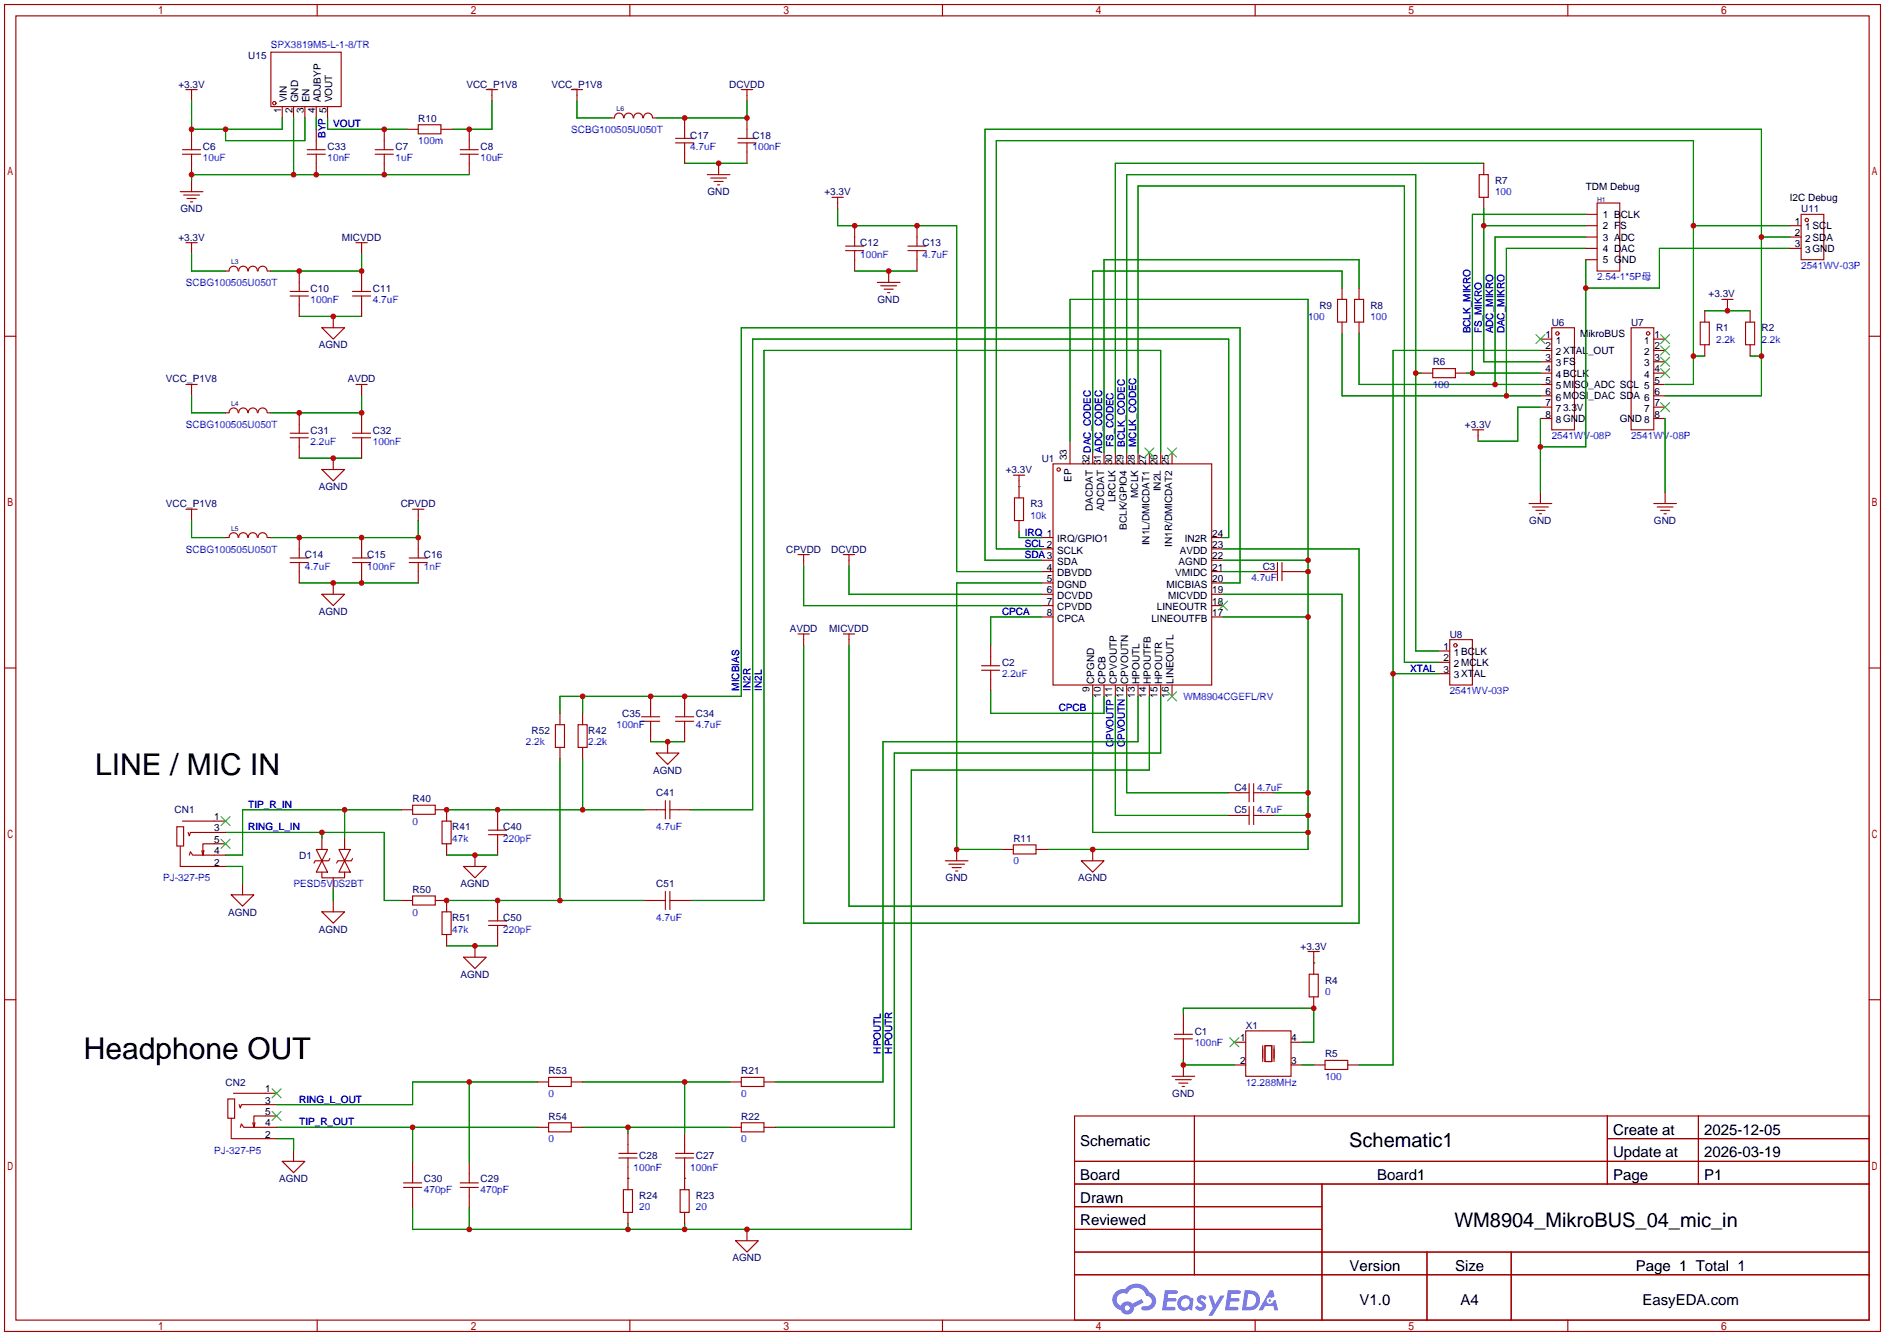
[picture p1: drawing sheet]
<svg xmlns="http://www.w3.org/2000/svg" width="422mm" height="299mm" viewBox="0 0 422 299" stroke-linecap="round" stroke-linejoin="round" font-family="sans-serif">
<g fill="none" stroke="#a10000" stroke-width=".25">
<path d="M1 1h420.4v297.2h-420.4zM3.6 3.6h415.2v292.1h-415.2zM71.1 1v2.6M141.1 1v2.6M211.2 1v2.6M281.3 1v2.6M351.3 1v2.6M1 75.3h2.6M418.8 75.3h2.6M1 149.6h2.6M418.8 149.6h2.6M1 223.9h2.6"/>
<path d="M418.8 223.9h2.6M240.8 249.9h178v45.8h-178zM267.7 249.9v35.6M360.2 249.9v15.3M360.2 255h58.6M380.6 249.9v15.3M240.8 260.1h178M240.8 265.2h178M240.8 270.3h55.4M240.8 275.3h55.4M296.2 265.2v30.5M71.1 295.7v2.5"/>
<path d="M141.1 295.7v2.5M211.2 295.7v2.5M240.8 280.4h178M240.8 285.5h178M281.3 295.7v2.5M319.8 280.4v15.3M338.6 280.4v15.3M351.3 295.7v2.5"/>
</g>
<g fill="#5487ff">
<path d="M268.5 290.3a1.3 1.3 0 0 1 1.9 .3l-.4 .6a.54 .54 0 0 0-1-.2l.2 .2a1.28 1.28 0 0 1 .8 2 1.53 1.53 0 0 1-2.2-.3l.5-.6 .8 .5a.31 .31 0 0 0 .3-.3 .31 .31 0 0 0-.2-.3 1.12 1.12 0 0 1-.7-1.9z"/>
<path d="M270.8 290.2h.8l.7 1.9 1.2-1.9h.9l-2.7 4.5h-.9l1-1.7z"/>
<path d="M261 289h2.3a.46 .46 0 0 1 .5 .1 .46 .46 0 0 1 .1 .5l-.3 .2h-1.8l-.1 .9h1.6a.4 .4 0 0 1 .3 .4 .4 .4 0 0 1-.4 .4h-1.6l-.2 1.2h1.4a.46 .46 0 0 1 .5 .1 .46 .46 0 0 1 .1 .5l-.4 .2h-2.6z"/>
<path d="M275.1 289h2.3a.47 .47 0 0 1 .5 .1 .47 .47 0 0 1 .1 .5l-.3 .2h-1.8l-.1 .9h1.6a.4 .4 0 0 1 .4 .4 .4 .4 0 0 1-.5 .4h-1.6l-.2 1.2h1.4a.46 .46 0 0 1 .5 .1 .46 .46 0 0 1 .1 .5l-.4 .2h-2.6z"/>
<path d="M284.5 289h.8l.3 1.3-.6 .4a.75 .75 0 0 0-1.1 .3 .75 .75 0 0 0 .5 1 .75 .75 0 0 0 .9-.6l.5-.3 .6 2.4h-.8l-.3-1h-1.8l-.5 1h-1z"/>
<path d="M278.9 289l-.6 4.5h1.4a2.27 2.27 0 0 0 2.7-2.3 2.27 2.27 0 0 0-2.7-2.2zM279.7 289.8a1.5 1.5 0 0 1 1.8 1.5 1.5 1.5 0 0 1-1.9 1.4h-.3z"/>
<path d="M264.4 290.6a1.6 1.6 0 0 0-.4 2.3 1.6 1.6 0 0 0 2.3 .2l.8 .4 .3-2.5-.1-.3h-.5a1.58 1.58 0 0 0-2.4-.1zM265 291.1a.98 .98 0 0 1 1.6 .5 .98 .98 0 0 1-1.1 1.2 .94 .94 0 0 1-.9-.6 .94 .94 0 0 1 .4-1.1z"/>
<path d="M250 289.4a2.37 2.37 0 0 0 1.1 4 1.54 1.54 0 0 0 1.8 1 1.54 1.54 0 0 0 1.2-1.6l2.2-1.1-.5-.8-2.1 1.1a1.57 1.57 0 0 0-2.6 .4 1.5 1.5 0 0 1-.7-2.1 1.5 1.5 0 0 1 2.2-.5 2.23 2.23 0 0 1 2.3-1.4 2.23 2.23 0 0 1 1.9 1.8 1.16 1.16 0 0 1 1.3 1.1 1.16 1.16 0 0 1-1.1 1.3h-.7a.47 .47 0 0 0-.5 .3 .47 .47 0 0 0 .4 .6 2.14 2.14 0 0 0 2.7-1.4 2.14 2.14 0 0 0-1.3-2.7 3.2 3.2 0 0 0-5.5-.7l-1.1 .1zM252 292.9a.6 .6 0 0 1 1.2 0 .6 .6 0 0 1-1.2 0z"/>
<circle cx="284.6" cy="291.3" r=".28"/>
</g>
<g fill="none" stroke="#a10000" stroke-width=".25">
<path d="M60.7 11.7h15.8v12.2h-15.8zM40.9 34.5h4.1M40.9 33.5h4.1M41.7 20.1h2.5M42.9 20.1v2.5M42.9 29v4.5M42.9 34.5v4.6M63.2 23.9v2.5M65.8 23.9v2.5M68.3 23.9v2.5M68.8 34.5h4.1M68.8 33.5h4.1"/>
<path d="M70.9 23.9v2.5M70.9 29v4.5M70.9 34.5v4.6M73.4 23.9v2.5M84.1 34.5h4M84.1 33.5h4M86.1 29v4.5M86.1 34.5v4.6M91.2 29h2.5M93.7 27.9h5.1v2.1h-5.1zM98.8 29h2.5M103.1 34.5h4.1"/>
<path d="M103.1 33.5h4.1M105.2 29v4.5M105.2 34.5v4.6M109 20.1h2.5M110.2 20.1v2.5M128 20.1h2.6M129.3 20.1v2.5M136.9 26.4h.8M137.7 26.4a1.01 1.01 0 0 1 1-1.1 1.01 1.01 0 0 1 1 1.1M139.9 26.4a1.01 1.01 0 0 1 1-1.1 1.01 1.01 0 0 1 1 1.1M142 26.4a1.01 1.01 0 0 1 1-1.1 1.01 1.01 0 0 1 1 1.1M144.2 26.4a1.01 1.01 0 0 1 1-1.1 1.01 1.01 0 0 1 1 1.1"/>
<path d="M146.3 26.4h.8M151.4 32h4M151.4 31h4M153.4 26.4v4.6M153.4 32v4.6M158.5 39.1h5.1M159.3 39.9h3.5M161 36.6v2.5M165.4 32h4M165.4 31h4M166.1 20.1h2.6M167.4 20.1v2.5"/>
<path d="M167.4 26.4v4.6M167.4 32v4.6M331.5 39.1h2v5.1h-2zM332.5 36.6v2.5M40.4 42.9h5.1M41.1 43.7h3.6M41.7 54.4h2.5M41.9 44.5h2M42.7 45.2h.5M42.9 40.4v2.5M42.9 54.4v2.5M79.8 54.4h2.5"/>
<path d="M81 54.4v2.5M160 40.6h2.1M160.8 41.4h.5M186.4 44.2h2.6M187.7 44.2v2.5M189.5 56.1h4M189.5 55.1h4M191.5 50.5v4.6M191.5 56.1v4.6M203.5 56.1h4M203.5 55.1h4M205.5 50.5v4.6"/>
<path d="M205.5 56.1v4.6M332.5 44.2v2.5M355.3 48h2.6M355.3 50.5h2.6M355.3 53.1h2.6M355.3 55.6h2.6M355.3 58.2h2.6M357.9 45.5h5.1v15.2h-5.1zM401.1 50.5h2.5M401.1 53.1h2.5M401.1 55.6h2.5M403.6 48h5.1v10.2h-5.1z"/>
<path d="M50.5 60.7h.8M51.3 60.7a1.01 1.01 0 0 1 1-1.1 1.01 1.01 0 0 1 1.1 1.1M53.5 60.7a1.01 1.01 0 0 1 1-1.1 1.01 1.01 0 0 1 1 1.1M55.6 60.7a1.01 1.01 0 0 1 1.1-1.1 1.01 1.01 0 0 1 1 1.1M57.8 60.7a1.01 1.01 0 0 1 1-1.1 1.01 1.01 0 0 1 1.1 1.1M59.9 60.7h.8M65 66.3h4.1M65 65.3h4.1M67.1 60.7v4.6M67.1 66.3v4.6M72.1 73.4h5.1l-2.5 2.5zM74.7 70.9v2.5"/>
<path d="M79 66.3h4.1M79 65.3h4.1M81 60.7v4.6M81 66.3v4.6M196.6 63.2h5.1M197.4 64h3.5M198.1 64.8h2.1M198.9 65.5h.5M199.1 60.7v2.5M299.7 67.1h2.1v5h-2.1zM300.7 64.5v2.6M300.7 72.1v2.6"/>
<path d="M303.5 67.1h2.1v5h-2.1zM304.5 64.5v2.6M304.5 72.1v2.6M345.2 75.9h2.5M345.2 78.5h2.5M347.7 73.4h5.1v22.9h-5.1zM365.5 73.4h5.1v22.9h-5.1zM370.6 75.9h2.5M370.6 78.5h2.5M381 72.1h2v5.1h-2zM382 69.6v2.5M382 77.2v2.6"/>
<path d="M385.8 67.1h2.6M387.1 67.1v2.5M391.2 72.1h2v5.1h-2zM392.2 69.6v2.5M392.2 77.2v2.6M41.7 86.1h2.5M42.9 86.1v2.5M53.4 92.4a1.01 1.01 0 0 0-1.1-1 1.01 1.01 0 0 0-1 1l-.8 .1M53.5 92.4a1.01 1.01 0 0 1 1-1 1.01 1.01 0 0 1 1 1M55.6 92.4a1.01 1.01 0 0 1 1.1-1 1.01 1.01 0 0 1 1 1M57.8 92.4a1.01 1.01 0 0 1 1-1 1.01 1.01 0 0 1 1.1 1M59.9 92.5h.8"/>
<path d="M65 98h4.1M65 97h4.1M67.1 92.5v4.5M67.1 98v4.6M79 98h4.1M79 97h4.1M79.8 86.1h2.5M81 86.1v2.5M81 92.5v4.5M81 98v4.6M239.8 98.8v5.1M318.5 83.6h2.6"/>
<path d="M321.1 82.6h5v2h-5zM326.1 83.6h2.6M329.9 96.3h2.6M331.2 96.3v2.5M345.2 81h2.5M345.2 83.6h2.5M345.2 86.1h2.5M345.2 88.6h2.5M345.2 91.2h2.5M345.2 93.7h2.5M370.6 81h2.5M370.6 83.6h2.5"/>
<path d="M370.6 86.1h2.5M370.6 88.6h2.5M370.6 91.2h2.5M370.6 93.7h2.5M41.7 114h2.5M42.9 114v2.6M72.1 105.2h5.1l-2.5 2.5zM74.7 102.6v2.6M92.5 114h2.5M93.7 114v2.6M227.1 106.4h2.5M227.3 111.5h2.1v5.1h-2.1z"/>
<path d="M228.3 106.4v5.1M228.3 116.6v2.5M236 103.9h35.5v49.5h-35.5zM244.9 101.3v2.6M247.4 101.3v2.6M249.9 101.3v2.6M252.5 101.3v2.6M255 101.3v2.6M257.6 101.3v2.6M260.1 101.3v2.6M262.6 101.3v2.6M342.6 112.8h5.1"/>
<path d="M343.4 113.5h3.6M344.2 114.3h2M344.9 115.1h.5M345.2 110.2v2.6M370.6 112.8h5.1M371.3 113.5h3.6M372.1 114.3h2M372.9 115.1h.5M373.1 110.2v2.6M53.4 120.4a1.01 1.01 0 0 0-1.1-1.1 1.01 1.01 0 0 0-1 1.1h-.8M53.5 120.4a1.01 1.01 0 0 1 1-1.1 1.01 1.01 0 0 1 1 1.1M55.6 120.4a1.01 1.01 0 0 1 1.1-1.1 1.01 1.01 0 0 1 1 1.1"/>
<path d="M57.8 120.4a1.01 1.01 0 0 1 1-1.1 1.01 1.01 0 0 1 1.1 1.1M59.9 120.4h.8M65 126h4.1M65 125h4.1M67.1 120.4v4.6M67.1 126v4.6M72.1 133.1h5.1l-2.5 2.5zM74.7 130.6v2.5M79 126h4.1M79 125h4.1M81 120.4v4.6M81 126v4.6"/>
<path d="M91.7 126h4.1M91.7 125h4.1M93.7 120.4v4.6M93.7 126v4.6M178.8 124.2h2.6M180.1 124.2v2.5M189 124.2h2.5M190.2 124.2v2.5M233.4 120.4h2.6M233.4 122.9h2.6M233.4 125.5h2.6M233.4 128h2.6"/>
<path d="M233.4 130.6h2.6M233.4 133.1h2.6M233.4 135.6h2.6M233.4 138.2h2.6M271.5 120.4h2.6M271.5 122.9h2.6M271.5 125.5h2.6M271.5 128h2.6M271.5 130.6h2.6M271.5 133.1h2.6M271.5 135.6h2.6M271.5 138.2h2.6"/>
<path d="M281.7 128h4.6M286.3 126v4M287.3 128h4.5M287.3 126v4M125.5 159.8v2.5M130.6 159.8v2.5M145.8 156v4.5M153.4 156v4.5M178.8 142h2.6M180.1 142v2.5M189 142h2.5M190.2 142v2.5"/>
<path d="M220 149.1h4M220 150.1h4M222 144.5v4.6M222 150.1v4.6M244.9 153.4v2.6M247.4 153.4v2.6M249.9 153.4v2.6M252.5 153.4v2.6M255 153.4v2.6M257.6 153.4v2.6M260.1 153.4v2.6M262.6 153.4v2.6"/>
<path d="M322.3 145.8h2.6M322.3 148.3h2.6M322.3 150.9h2.6M324.9 143.3h5v10.1h-5zM124.5 162.3h2v5.1h-2zM125.5 167.4v2.5M129.5 162.3h2.1v5.1h-2.1zM130.6 167.4v2.5M143.8 160.5h4M143.8 161.5h4M145.8 161.5v4.6M147.1 168.7h5l-2.5 2.5z"/>
<path d="M149.1 179.3v4.1M149.6 166.1v2.6M150.1 179.3v4.1M151.4 160.5h4M151.4 161.5h4M153.4 161.5v4.6M275.3 177.5h4.6M279.9 175.5v4.1M280.9 177.5h4.6M280.9 175.5v4.1M39.6 185.2h1.5v4.3h-1.5zM40.4 189.5v4.6h10.1"/>
<path d="M40.9 183.9h9.6M42.2 186.4l.2 .8 .3-.8h7.8M42.4 191.5l.3-.7 .5 .7h7.3M45.2 190.5l.3 1M50.5 189h-5v2.5l.2-1M54.4 197.9v2.5M70.9 190.2h2.5l-1.3 2.6zM72.1 192.8l1.3 2.5h-2.5zM72.1 195.3v1.3h5.1v-1.3M72.1 187.7v2.5M73.9 192.3l-.2 .5h-3.1l-.2 .5M74.7 196.6v2.5"/>
<path d="M75.9 190.2h2.6l-1.3 2.6zM77.2 192.8l1.3 2.5h-2.6zM77.2 187.7v2.5M79 192.3l-.3 .5h-3l-.3 .5M89.9 181.4h2.6M92.5 180.3h5v2.1h-5zM97.5 181.4h2.6v2.5M99.1 183.9h2v5.1h-2zM100.1 189v2.5M103.9 194.1h5.1l-2.6 2.5zM106.4 191.5v2.6M109.5 186.9h4"/>
<path d="M109.5 185.9h4M111.5 181.4v4.5M111.5 186.9v4.6M144.5 181.4h4.6M149.1 199.6v4.1M150.1 181.4h4.6M150.1 199.6v4.1M211.8 192.8h5.1M212.6 193.5h3.6M213.4 194.3h2M214.1 195.1h.5M214.4 190.2v2.6"/>
<path d="M224.5 190.2h2.6M227.1 189.2h5.1v2.1h-5.1zM232.2 190.2h2.5M242.3 192.8h5.1l-2.5 2.5zM244.9 190.2v2.6M275.3 182.6h4.6M279.9 180.6v4.1M280.9 180.6v4.1M280.9 182.6h4.6M51.8 200.4h5.1l-2.5 2.5zM72.1 204.2h5.1l-2.5 2.6zM74.7 201.7v2.5"/>
<path d="M89.9 201.7h2.6M92.5 200.7h5v2h-5zM97.5 201.7h2.6v2.5M99.1 204.2h2v5.1h-2zM100.1 209.3v2.5M103.9 214.4h5.1l-2.6 2.5zM106.4 211.8v2.6M109.5 207.3h4M109.5 206.2h4M111.5 201.7v4.5M111.5 207.3v4.5M144.5 201.7h4.6"/>
<path d="M150.1 201.7h4.6M293.1 213.1h2.6M293.4 218.2h2v5.1h-2zM294.4 213.1v5.1M263.1 231.6h4.1M263.1 232.7h4.1M265.2 227.1v4.5M265.2 232.7v4.5M265.2 238.5v2.5M276.6 233.4h2.5M276.6 238.5h2.5M279.1 230.9h10.2v10.1h-10.2z"/>
<path d="M283 234.2v3.5M283.5 234.2h1.5v3.5h-1.5zM285.5 234.2v3.5M289.3 233.4h2.5M289.3 238.5h2.5M294.4 238.5h2.5M294.4 223.3v2.5M296.9 237.5h5.1v2h-5.1zM302 238.5h2.5M51.1 246.1h1.5v4.3h-1.5zM51.8 250.4v4.6h10.2M52.3 244.9h9.7"/>
<path d="M53.6 247.4l.2 .8 .3-.8h7.9M53.8 252.5l.3-.8 .5 .8h7.4M56.6 251.5l.3 1M62 249.9h-5.1v2.6l.2-1M65.8 257.6v2.5M120.4 252.5h2.5M120.4 242.3h2.5M122.9 241.3h5.1v2h-5.1zM122.9 251.5h5.1v2h-5.1zM128 252.5h2.6M128 242.3h2.6M138.7 258.3h4"/>
<path d="M138.7 259.3h4M140.7 253.7v4.6M140.7 259.3v7.1M151.4 258.3h4M151.4 259.3h4M153.4 253.7v4.6M153.4 259.3v7.1M163.6 252.5h2.5M163.6 242.3h2.5M166.1 251.5h5.1v2h-5.1zM166.1 241.3h5.1v2h-5.1zM171.2 252.5h2.5"/>
<path d="M171.2 242.3h2.5M262.6 241h5.1M263.4 241.8h3.6M264.2 242.6h2M264.9 243.3h.5M63.2 260.1h5.1l-2.5 2.5zM90.4 264.9h4.1M90.4 265.9h4.1M92.5 260.3v4.6M92.5 265.9v4.6M103.1 264.9h4.1M103.1 265.9h4.1"/>
<path d="M105.2 260.3v4.6M105.2 265.9v4.6M139.7 266.4h2v5.1h-2zM140.7 271.5v2.6M152.4 266.4h2v5.1h-2zM153.4 271.5v2.6M164.8 277.9h5.1l-2.5 2.5zM167.4 275.3v2.6"/>
<circle cx="61.5" cy="23.1" r=".38"/>
<circle cx="404.9" cy="49.3" r=".38"/>
<circle cx="349" cy="74.7" r=".38"/>
<circle cx="369.3" cy="74.7" r=".38"/>
<circle cx="237.2" cy="105.2" r=".38"/>
<circle cx="326.1" cy="144.5" r=".38"/>
</g>
<g fill="none" stroke="#3c3" stroke-width=".25">
<path d="M344.2 74.9l2 2.1M346.2 74.9l-2 2.1M372.1 74.9l2 2.1M372.1 77.5l2 2M374.1 74.9l-2 2.1M374.1 77.5l-2 2M372.1 80l2 2M372.1 82.6l2 2M372.1 90.2l2 2M374.1 80l-2 2M374.1 82.6l-2 2M374.1 90.2l-2 2"/>
<path d="M256.5 100.3l2.1 2.1M258.6 100.3l-2.1 2.1M261.6 100.3l2.1 2.1M263.7 100.3l-2.1 2.1M273 134.6l2.1 2.1M275.1 134.6l-2.1 2.1M261.6 154.9l2.1 2.1M263.7 154.9l-2.1 2.1M49.5 188l2.1 2M49.5 182.9l2.1 2M51.6 188l-2.1 2M51.6 182.9l-2.1 2"/>
<path d="M275.6 232.4l2 2M277.6 232.4l-2 2M61 248.9l2 2.1M61 243.8l2 2.1M63 248.9l-2 2.1M63 243.8l-2 2.1"/>
</g>
<g fill="none" stroke="#008700" stroke-width=".25">
<path d="M42.9 22.6v6.4h20.3v-2.6M65.8 26.4v12.7M68.3 26.4v5.1h-17.8v-2.5M70.9 26.4v2.6M73.4 26.4v2.6h17.8M105.2 39.1h-62.3v1.3M110.2 22.6v6.4h-8.9M129.3 22.6v3.8h7.6M153.4 36.6h14M167.4 22.6v3.8h-20.3M332.5 36.6h-82.6v64.7M42.9 56.9v3.8h7.6"/>
<path d="M81 56.9v3.8h-20.3M187.7 46.7v3.8h26.7v77.5h19M332.5 50.5h22.8M332.5 46.7v34.3h12.7M355.3 53.1h-20.3v33M355.3 55.6h-17.7v33M355.3 58.2v41.9h-10.1M355.3 48h-25.4v35.6M379.5 50.5h21.6M394.7 53.1h6.4M401.1 55.6h-29.2v8.9h-16.6M67.1 70.9h13.9"/>
<path d="M191.5 60.7h14M300.7 74.7v13.9h44.5M300.7 64.5v-3.8h-55.8v40.6M304.5 74.7v11.4h40.7M304.5 64.5v-6.3h-57.1v43.1M345.2 78.5h-33v160h-7.7M379.5 79.8h2.5M382 69.6h10.2M392.2 79.8h2.5M42.9 88.6v3.9h7.6M81 88.6v3.9h-20.3M239.8 98.8v-31.7h53.3v123.1h-58.4"/>
<path d="M317.2 83.6h1.3M328.7 83.6h16.5M345.2 91.2h-5.1v7.6h-8.9M345.2 93.7v16.5M373.1 86.1h6.4v-54.6h-156.2v91.4h10.1M373.1 88.6h21.6v-59.6h-174v96.5h12.7M373.1 93.7v16.5M42.9 116.6v3.8h7.6M67.1 102.6h13.9M93.7 116.6v3.8h-33M228.3 109h.1M228.3 119.1v1.3h5.1"/>
<path d="M252.5 101.3v-62.2h64.7v106.7h5.1M255 101.3v-59.6h59.7v106.6h7.6M260.1 101.3v-22.8h-88.9v123.2h-16.5M67.1 130.6h26.6M180.1 126.7v8.9h53.3M190.2 126.7v6.4h43.2M233.4 138.2h-11.4v6.3M233.4 130.6h-19v59.6h10.1M274.1 122.9h30.4v83.9h-124.4v-62.3M274.1 125.5h19M274.1 120.4h1.2v-44.5h-106.6v105.5h-14M274.1 133.1h26.6v69.8h-110.5v-58.4"/>
<path d="M274.1 138.2h19M274.1 130.6h3.8v-57.2h-111.8v82.6h-40.6v3.8M274.1 128h7.6M291.8 128h1.3M130.6 156v3.8M222 154.7v5.1h25.4v-3.8M244.9 156v30.4h48.2M249.9 156v26.6h25.4M252.5 156v21.5h22.8M255 156v10.1h-57.1v76.2h-24.2M257.6 156v16.5h-53.4v102.8h-111.7v-4.8M260.1 156v12.7h-59.7v83.8h-26.7"/>
<path d="M312.2 150.9h10.1M125.5 169.9v31.8M130.6 169.9v11.5M145.8 166.1h7.6M285.5 177.5h7.6M50.5 194.1h3.9v3.8M50.5 186.4h35.6v15.3h3.8M72.1 186.4v1.3M74.7 199.1v2.6M77.2 181.4v6.3M89.9 181.4h-35.5v10.1h-3.9M100.1 181.4h44.4"/>
<path d="M100.1 191.5h11.4M285.5 182.6h7.6M100.1 211.8h11.4M100.1 201.7h44.4M294.4 215.6h.1M265.2 227.1v-1.3h29.2v7.6h-2.6M265.2 237.2v1.3h11.4M291.8 238.5h2.6M62 252.5h58.4M62 255h3.8v2.6M92.5 252.5v7.8M105.2 242.3v18"/>
<path d="M120.4 242.3h-27.9v5.1h-30.5M130.6 252.5h33M130.6 242.3h33M140.7 252.5v1.2M153.4 242.3v11.4M105.2 270.5v4.8M140.7 263.9h.1M140.7 274.1v1.2M153.4 263.9h.1M153.4 274.1v1.2"/>
</g>
<g fill="#c00">
<circle cx="387.1" cy="69.6" r=".63"/>
<circle cx="379.5" cy="79.8" r=".63"/>
<circle cx="379.5" cy="50.5" r=".63"/>
<circle cx="394.7" cy="79.8" r=".63"/>
<circle cx="394.7" cy="53.1" r=".63"/>
<circle cx="265.2" cy="238.5" r=".63"/>
<circle cx="294.4" cy="225.8" r=".63"/>
<circle cx="335" cy="86.1" r=".63"/>
<circle cx="337.6" cy="88.6" r=".63"/>
<circle cx="214.4" cy="190.2" r=".63"/>
<circle cx="205.5" cy="50.5" r=".63"/>
<circle cx="191.5" cy="50.5" r=".63"/>
<circle cx="42.9" cy="29" r=".63"/>
<circle cx="50.5" cy="29" r=".63"/>
<circle cx="86.1" cy="29" r=".63"/>
<circle cx="105.2" cy="29" r=".63"/>
<circle cx="74.7" cy="70.9" r=".63"/>
<circle cx="67.1" cy="60.7" r=".63"/>
<circle cx="81" cy="60.7" r=".63"/>
<circle cx="199.1" cy="60.7" r=".63"/>
<circle cx="74.7" cy="130.6" r=".63"/>
<circle cx="81" cy="130.6" r=".63"/>
<circle cx="67.1" cy="120.4" r=".63"/>
<circle cx="81" cy="120.4" r=".63"/>
<circle cx="93.7" cy="120.4" r=".63"/>
<circle cx="161" cy="36.6" r=".63"/>
<circle cx="153.4" cy="26.4" r=".63"/>
<circle cx="167.4" cy="26.4" r=".63"/>
<circle cx="345.2" cy="100.1" r=".63"/>
<circle cx="355.3" cy="64.5" r=".63"/>
<circle cx="77.2" cy="181.4" r=".63"/>
<circle cx="106.4" cy="211.8" r=".63"/>
<circle cx="293.1" cy="138.2" r=".63"/>
<circle cx="293.1" cy="128" r=".63"/>
<circle cx="293.1" cy="125.5" r=".63"/>
<circle cx="293.1" cy="177.5" r=".63"/>
<circle cx="293.1" cy="182.6" r=".63"/>
<circle cx="293.1" cy="186.4" r=".63"/>
<circle cx="244.9" cy="190.2" r=".63"/>
<circle cx="140.7" cy="252.5" r=".63"/>
<circle cx="153.4" cy="275.3" r=".63"/>
<circle cx="140.7" cy="275.3" r=".63"/>
<circle cx="105.2" cy="275.3" r=".63"/>
<circle cx="167.4" cy="275.3" r=".63"/>
<circle cx="74.7" cy="102.6" r=".63"/>
<circle cx="67.1" cy="92.5" r=".63"/>
<circle cx="81" cy="92.5" r=".63"/>
<circle cx="92.5" cy="252.5" r=".63"/>
<circle cx="332.5" cy="50.5" r=".63"/>
<circle cx="329.9" cy="83.6" r=".63"/>
<circle cx="312.2" cy="150.9" r=".63"/>
<circle cx="317.2" cy="83.6" r=".63"/>
<circle cx="106.4" cy="191.5" r=".63"/>
<circle cx="42.9" cy="39.1" r=".63"/>
<circle cx="65.8" cy="39.1" r=".63"/>
<circle cx="70.9" cy="39.1" r=".63"/>
<circle cx="86.1" cy="39.1" r=".63"/>
<circle cx="130.6" cy="156" r=".63"/>
<circle cx="145.8" cy="156" r=".63"/>
<circle cx="153.4" cy="156" r=".63"/>
<circle cx="149.6" cy="166.1" r=".63"/>
<circle cx="72.1" cy="186.4" r=".63"/>
<circle cx="130.6" cy="181.4" r=".63"/>
<circle cx="100.1" cy="181.4" r=".63"/>
<circle cx="111.5" cy="181.4" r=".63"/>
<circle cx="125.5" cy="201.7" r=".63"/>
<circle cx="100.1" cy="201.7" r=".63"/>
<circle cx="111.5" cy="201.7" r=".63"/>
<circle cx="105.2" cy="242.3" r=".63"/>
<circle cx="153.4" cy="242.3" r=".63"/>
</g>
<g font-size="6.7">
<text x="21.3" y="173.7">LINE / MIC IN</text>
<text x="18.8" y="237.2">Headphone OUT</text>
</g>
<g font-size="4.5">
<text x="302.3" y="257">Schematic1</text>
<text x="325.9" y="274.8">WM8904_MikroBUS_04_mic_in</text>
</g>
<g font-size="3.4">
<text x="242.1" y="256.7">Schematic</text>
<text x="361.5" y="254.1">Create at</text>
<text x="381.9" y="254.1">2025-12-05</text>
<text x="361.5" y="259.2">Update at</text>
<text x="381.9" y="259.2">2026-03-19</text>
<text x="242.1" y="264.3">Board</text>
<text x="242.1" y="269.4">Drawn</text>
<text x="308.6" y="264.3">Board1</text>
<text x="361.5" y="264.3">Page</text>
<text x="381.9" y="264.3">P1</text>
<text x="242.1" y="274.4">Reviewed</text>
<text x="302.4" y="284.6">Version</text>
<text x="326.1" y="284.6">Size</text>
<text x="366.5" y="284.6">Page 1 Total 1</text>
<text x="304.7" y="292.2">V1.0</text>
<text x="327.3" y="292.2">A4</text>
<text x="368" y="292.2">EasyEDA.com</text>
</g>
<g font-size="2.2" fill="#00f">
<text x="60.7" y="10.7">SPX3819M5-L-1-8/TR</text>
<text x="74.7" y="28.5">VOUT</text>
<text x="128" y="29.8">SCBG100505U050T</text>
<text x="73" y="30.9" transform="rotate(-90 73 30.9)">BYP 5</text>
<text x="93.7" y="32.3">100m</text>
<text x="154.7" y="33.6">4.7uF</text>
<text x="168.7" y="33.6">100nF</text>
<text x="45.5" y="36.1">10uF</text>
<text x="73.4" y="36.1">10nF</text>
<text x="88.6" y="36.1">1uF</text>
<text x="107.7" y="36.1">10uF</text>
<text x="335" y="43.7">100</text>
<text x="192.8" y="57.7">100nF</text>
<text x="206.8" y="57.7">4.7uF</text>
<text x="41.7" y="64.1">SCBG100505U050T</text>
<text x="357.9" y="62.8">2.54-1*5P母</text>
<text x="403.6" y="60.3">2541WV-03P</text>
<text x="69.6" y="67.9">100nF</text>
<text x="83.6" y="67.9">4.7uF</text>
<text x="293.1" y="71.7">100</text>
<text x="307.1" y="71.7">100</text>
<text x="329.5" y="74.7" transform="rotate(-90 329.5 74.7)">BCLK_MIKRO</text>
<text x="332" y="74.7" transform="rotate(-90 332 74.7)">FS_MIKRO</text>
<text x="334.6" y="74.7" transform="rotate(-90 334.6 74.7)">ADC_MIKRO</text>
<text x="337.1" y="74.7" transform="rotate(-90 337.1 74.7)">DAC_MIKRO</text>
<text x="384.6" y="76.8">2.2k</text>
<text x="394.7" y="76.8">2.2k</text>
<text x="321.1" y="86.9">100</text>
<text x="41.7" y="95.8">SCBG100505U050T</text>
<text x="69.6" y="99.6">2.2uF</text>
<text x="83.6" y="99.6">100nF</text>
<text x="249.5" y="100.1" transform="rotate(-90 249.5 100.1)">FS_CODEC</text>
<text x="252" y="100.1" transform="rotate(-90 252 100.1)">BCLK_CODEC</text>
<text x="254.6" y="100.1" transform="rotate(-90 254.6 100.1)">MCLK_CODEC</text>
<text x="347.7" y="98.4">2541WV-08P</text>
<text x="365.5" y="98.4">2541WV-08P</text>
<text x="229.6" y="119.9">IRQ 1</text>
<text x="230.9" y="116.1">10k</text>
<text x="41.7" y="123.8">SCBG100505U050T</text>
<text x="229.6" y="122.5">SCL 2</text>
<text x="229.6" y="125">SDA3</text>
<text x="68.3" y="127.6">4.7uF</text>
<text x="82.3" y="127.6">100nF</text>
<text x="95" y="127.6">1nF</text>
<text x="280.4" y="130.1">4.7uF</text>
<text x="224.5" y="137.7">CPCA</text>
<text x="165.7" y="154.7" transform="rotate(-90 165.7 154.7)">MICBIAS</text>
<text x="168.2" y="154.7" transform="rotate(-90 168.2 154.7)">IN2R</text>
<text x="170.7" y="154.7" transform="rotate(-90 170.7 154.7)">IN2L</text>
<text x="224.5" y="151.7">2.2uF</text>
<text x="316" y="150.4">XTAL</text>
<text x="324.9" y="155.5">2541WV-03P</text>
<text x="237.2" y="159.3">CPCB</text>
<text x="265.2" y="156.8">WM8904CGEFL/RV</text>
<text x="117.9" y="166.9">2.2k</text>
<text x="131.8" y="166.9">2.2k</text>
<text x="138.2" y="163.1">100nF</text>
<text x="156" y="163.1">4.7uF</text>
<text x="249.5" y="167.4" transform="rotate(-90 249.5 167.4)">CPVOUTP11</text>
<text x="252" y="167.4" transform="rotate(-90 252 167.4)">CPVOUTN12</text>
<text x="281.7" y="177.1">4.7uF</text>
<text x="55.6" y="180.9">TIP_R_IN</text>
<text x="55.6" y="186">RING_L_IN</text>
<text x="92.5" y="184.7">0</text>
<text x="147.1" y="186">4.7uF</text>
<text x="281.7" y="182.2">4.7uF</text>
<text x="101.3" y="188.5">47k</text>
<text x="112.8" y="188.5">220pF</text>
<text x="36.6" y="197.4">PJ-327-P5</text>
<text x="227.1" y="193.6">0</text>
<text x="65.8" y="198.7">PESD5V0S2BT</text>
<text x="92.5" y="205">0</text>
<text x="101.3" y="208.8">47k</text>
<text x="112.8" y="208.8">220pF</text>
<text x="147.1" y="206.3">4.7uF</text>
<text x="296.9" y="222.8">0</text>
<text x="197.4" y="236" transform="rotate(-90 197.4 236)">HPOUTL</text>
<text x="200" y="236" transform="rotate(-90 200 236)">HPOUTR</text>
<text x="267.7" y="234.2">100nF</text>
<text x="122.9" y="245.7">0</text>
<text x="166.1" y="245.7">0</text>
<text x="279.1" y="243.1">12.288MHz</text>
<text x="296.9" y="241.9">100</text>
<text x="67.1" y="246.9">RING_L_OUT</text>
<text x="67.1" y="252">TIP_R_OUT</text>
<text x="122.9" y="255.8">0</text>
<text x="166.1" y="255.8">0</text>
<text x="48" y="258.4">PJ-327-P5</text>
<text x="142" y="262.2">100nF</text>
<text x="154.7" y="262.2">100nF</text>
<text x="95" y="267.3">470pF</text>
<text x="107.7" y="267.3">470pF</text>
<text x="143.3" y="271.1">20</text>
<text x="156" y="271.1">20</text>
</g>
<g font-size="2.2" fill="#000080">
<text x="55.6" y="13.3">U15</text>
<text x="40" y="19.6">+3.3V</text>
<text x="104.5" y="19.6">VCC_P1V8</text>
<text x="123.6" y="19.6">VCC_P1V8</text>
<text x="163.4" y="19.6">DCVDD</text>
<text x="93.7" y="27.2">R10</text>
<text x="45.5" y="33.6">C6</text>
<text x="73.4" y="33.6">C33</text>
<text x="88.6" y="33.6">C7</text>
<text x="107.7" y="33.6">C8</text>
<text x="154.7" y="31">C17</text>
<text x="168.7" y="31">C18</text>
<text x="335" y="41.2">R7</text>
<text x="40.4" y="47.6">GND</text>
<text x="158.5" y="43.7">GND</text>
<text x="184.7" y="43.7">+3.3V</text>
<text x="403.6" y="47.6">U11</text>
<text x="40" y="53.9">+3.3V</text>
<text x="76.6" y="53.9">MICVDD</text>
<text x="192.8" y="55.2">C12</text>
<text x="206.8" y="55.2">C13</text>
<text x="69.6" y="65.3">C10</text>
<text x="83.6" y="65.3">C11</text>
<text x="196.6" y="67.9">GND</text>
<text x="295.7" y="69.1">R9</text>
<text x="307.1" y="69.1">R8</text>
<text x="382.9" y="66.6">+3.3V</text>
<text x="347.7" y="73">U6</text>
<text x="365.5" y="73">U7</text>
<text x="384.6" y="74.2">R1</text>
<text x="394.7" y="74.2">R2</text>
<text x="71.4" y="78">AGND</text>
<text x="321.1" y="81.8">R6</text>
<text x="37.2" y="85.7">VCC_P1V8</text>
<text x="77.9" y="85.7">AVDD</text>
<text x="328.3" y="95.8">+3.3V</text>
<text x="69.6" y="97.1">C31</text>
<text x="83.6" y="97.1">C32</text>
<text x="225.4" y="106">+3.3V</text>
<text x="233.4" y="103.4">U1</text>
<text x="37.2" y="113.6">VCC_P1V8</text>
<text x="71.4" y="109.8">AGND</text>
<text x="89.8" y="113.6">CPVDD</text>
<text x="230.9" y="113.6">R3</text>
<text x="342.7" y="117.4">GND</text>
<text x="370.6" y="117.4">GND</text>
<text x="68.3" y="125">C14</text>
<text x="82.3" y="125">C15</text>
<text x="95" y="125">C16</text>
<text x="176.2" y="123.8">CPVDD</text>
<text x="186.3" y="123.8">DCVDD</text>
<text x="283" y="127.6">C3</text>
<text x="71.4" y="137.7">AGND</text>
<text x="177" y="141.5">AVDD</text>
<text x="185.8" y="141.5">MICVDD</text>
<text x="324.9" y="142.8">U8</text>
<text x="224.5" y="149.2">C2</text>
<text x="139.4" y="160.6">C35</text>
<text x="156" y="160.6">C34</text>
<text x="119.1" y="164.4">R52</text>
<text x="131.8" y="164.4">R42</text>
<text x="146.4" y="173.3">AGND</text>
<text x="92.5" y="179.6">R40</text>
<text x="147.1" y="178.4">C41</text>
<text x="276.6" y="177.1">C4</text>
<text x="39.1" y="182.2">CN1</text>
<text x="101.3" y="186">R41</text>
<text x="112.8" y="186">C40</text>
<text x="276.6" y="182.2">C5</text>
<text x="227.1" y="188.5">R11</text>
<text x="67.1" y="192.3">D1</text>
<text x="211.9" y="197.4">GND</text>
<text x="241.6" y="197.4">AGND</text>
<text x="92.5" y="200">R50</text>
<text x="103.2" y="198.7">AGND</text>
<text x="147.1" y="198.7">C51</text>
<text x="51.1" y="205">AGND</text>
<text x="71.4" y="208.8">AGND</text>
<text x="101.3" y="206.3">R51</text>
<text x="112.8" y="206.3">C50</text>
<text x="291.4" y="212.7">+3.3V</text>
<text x="103.2" y="219">AGND</text>
<text x="296.9" y="220.3">R4</text>
<text x="267.7" y="231.7">C1</text>
<text x="279.1" y="230.4">X1</text>
<text x="296.9" y="236.8">R5</text>
<text x="50.5" y="243.1">CN2</text>
<text x="122.9" y="240.6">R53</text>
<text x="166.1" y="240.6">R21</text>
<text x="262.7" y="245.7">GND</text>
<text x="122.9" y="250.8">R54</text>
<text x="166.1" y="250.8">R22</text>
<text x="143.3" y="259.6">C28</text>
<text x="156" y="259.6">C27</text>
<text x="62.5" y="264.7">AGND</text>
<text x="95" y="264.7">C30</text>
<text x="107.7" y="264.7">C29</text>
<text x="143.3" y="268.5">R24</text>
<text x="156" y="268.5">R23</text>
<text x="164.1" y="282.5">AGND</text>
</g>
<g font-size="2.2">
<text x="64.3" y="22.9" transform="rotate(-90 64.3 22.9)">VIN</text>
<text x="66.8" y="22.9" transform="rotate(-90 66.8 22.9)">GND</text>
<text x="69.4" y="22.9" transform="rotate(-90 69.4 22.9)">EN</text>
<text x="71.9" y="22.9" transform="rotate(-90 71.9 22.9)">ADJBYP</text>
<text x="74.5" y="22.9" transform="rotate(-90 74.5 22.9)">VOUT</text>
<text x="63" y="25.2" transform="rotate(-90 63 25.2)">1</text>
<text x="65.6" y="25.2" transform="rotate(-90 65.6 25.2)">2</text>
<text x="68.1" y="25.2" transform="rotate(-90 68.1 25.2)">3</text>
<text x="70.7" y="25.2" transform="rotate(-90 70.7 25.2)">4</text>
<text x="355.3" y="42.5">TDM Debug</text>
<text x="401.1" y="45">I2C Debug</text>
<text x="359.2" y="48.8">1 BCLK</text>
<text x="359.2" y="51.3">2 FS</text>
<text x="359.2" y="53.9">3 ADC</text>
<text x="402.2" y="50.3">1</text>
<text x="402.2" y="52.9">2</text>
<text x="404.5" y="51.6">1SCL</text>
<text x="359.2" y="56.4">4 DAC</text>
<text x="359.2" y="59">5 GND</text>
<text x="402.2" y="55.4">3</text>
<text x="404.5" y="54.1">2SDA</text>
<text x="404.5" y="56.7">3GND</text>
<text x="346.4" y="75.7">1</text>
<text x="348.7" y="77">1</text>
<text x="354.1" y="75.5">MikroBUS</text>
<text x="368.4" y="77">1</text>
<text x="370.7" y="75.7">1</text>
<text x="346.4" y="78.3">2</text>
<text x="346.4" y="80.8">3</text>
<text x="346.4" y="83.4">4</text>
<text x="348.7" y="79.5">2XTAL_OUT</text>
<text x="348.7" y="82.1">3FS</text>
<text x="368.4" y="79.5">2</text>
<text x="368.4" y="82.1">3</text>
<text x="370.7" y="78.3">2</text>
<text x="370.7" y="80.8">3</text>
<text x="370.7" y="83.4">4</text>
<text x="346.4" y="85.9">5</text>
<text x="346.4" y="88.4">6</text>
<text x="348.7" y="84.6">4BCLK</text>
<text x="348.7" y="87.2">5MISO_ADC SCL 5</text>
<text x="348.7" y="89.7">6MOSI_DAC SDA 6</text>
<text x="368.4" y="84.6">4</text>
<text x="370.7" y="85.9">5</text>
<text x="370.7" y="88.4">6</text>
<text x="346.4" y="91">7</text>
<text x="346.4" y="93.5">8</text>
<text x="348.7" y="92.2">73.3V</text>
<text x="348.7" y="94.8">8GND</text>
<text x="363" y="94.5">GND 8</text>
<text x="368.4" y="92.2">7</text>
<text x="370.7" y="91">7</text>
<text x="370.7" y="93.5">8</text>
<text x="239.1" y="103.1" transform="rotate(-90 239.1 103.1)">33</text>
<text x="240.1" y="107.9" transform="rotate(-90 240.1 107.9)">EP</text>
<text x="244.2" y="104.2" transform="rotate(-90 244.2 104.2)">32 DAC_CODEC</text>
<text x="246.7" y="104.2" transform="rotate(-90 246.7 104.2)">31 ADC_CODEC</text>
<text x="249.2" y="104.2" transform="rotate(-90 249.2 104.2)">30</text>
<text x="251.8" y="104.2" transform="rotate(-90 251.8 104.2)">29</text>
<text x="254.3" y="104.2" transform="rotate(-90 254.3 104.2)">28</text>
<text x="256.9" y="104.2" transform="rotate(-90 256.9 104.2)">27</text>
<text x="259.4" y="104.2" transform="rotate(-90 259.4 104.2)">26</text>
<text x="261.9" y="104.2" transform="rotate(-90 261.9 104.2)">25</text>
<text x="250" y="112.5" transform="rotate(-90 250 112.5)">LRCLK</text>
<text x="255.1" y="111.5" transform="rotate(-90 255.1 111.5)">MCLK</text>
<text x="260.2" y="110" transform="rotate(-90 260.2 110)">IN2L</text>
<text x="244.9" y="114.5" transform="rotate(-90 244.9 114.5)">DACDAT</text>
<text x="247.5" y="114.5" transform="rotate(-90 247.5 114.5)">ADCDAT</text>
<text x="252.5" y="118.6" transform="rotate(-90 252.5 118.6)">BCLK/GPIO4</text>
<text x="236.9" y="121.5">IRQ/GPIO1</text>
<text x="236.9" y="124">SCLK</text>
<text x="257.6" y="122.1" transform="rotate(-90 257.6 122.1)">IN1L/DMICDAT1</text>
<text x="262.7" y="122.5" transform="rotate(-90 262.7 122.5)">IN1R/DMICDAT2</text>
<text x="264.4" y="124">AVDD</text>
<text x="265.5" y="121.5">IN2R</text>
<text x="271.7" y="125.3">22</text>
<text x="271.7" y="122.7">23</text>
<text x="271.7" y="120.2">24</text>
<text x="234.6" y="127.8">4</text>
<text x="234.6" y="130.3">5</text>
<text x="236.9" y="126.5">SDA</text>
<text x="236.9" y="129.1">DBVDD</text>
<text x="236.9" y="131.6">DGND</text>
<text x="261.4" y="131.6">MICBIAS</text>
<text x="263.4" y="129.1">VMIDC</text>
<text x="264.1" y="126.5">AGND</text>
<text x="271.7" y="130.3">20</text>
<text x="271.7" y="127.8">21</text>
<text x="234.6" y="132.9">6</text>
<text x="234.6" y="135.4">7</text>
<text x="234.6" y="138">8</text>
<text x="236.9" y="134.2">DCVDD</text>
<text x="236.9" y="136.7">CPVDD</text>
<text x="259.3" y="136.7">LINEOUTR</text>
<text x="261.7" y="134.2">MICVDD</text>
<text x="271.7" y="138">17</text>
<text x="271.7" y="135.4">18</text>
<text x="271.7" y="132.9">19</text>
<text x="236.9" y="139.2">CPCA</text>
<text x="258" y="139.2">LINEOUTFB</text>
<text x="323.5" y="145.6">1</text>
<text x="323.5" y="148.1">2</text>
<text x="325.8" y="146.9">1BCLK</text>
<text x="325.8" y="149.4">2MCLK</text>
<text x="244.2" y="155" transform="rotate(-90 244.2 155)">9</text>
<text x="245.2" y="153.1" transform="rotate(-90 245.2 153.1)">CPGND</text>
<text x="247.7" y="153.1" transform="rotate(-90 247.7 153.1)">CPCB</text>
<text x="250.2" y="153.1" transform="rotate(-90 250.2 153.1)">CPVOUTP</text>
<text x="252.8" y="153.1" transform="rotate(-90 252.8 153.1)">CPVOUTN</text>
<text x="255.3" y="153.1" transform="rotate(-90 255.3 153.1)">HPOUTL</text>
<text x="257.9" y="153.1" transform="rotate(-90 257.9 153.1)">HPOUTFB</text>
<text x="260.4" y="153.1" transform="rotate(-90 260.4 153.1)">HPOUTR</text>
<text x="262.9" y="153.1" transform="rotate(-90 262.9 153.1)">LINEOUTL</text>
<text x="323.5" y="150.7">3</text>
<text x="325.8" y="151.9">3XTAL</text>
<text x="246.7" y="156.3" transform="rotate(-90 246.7 156.3)">10</text>
<text x="254.3" y="156.3" transform="rotate(-90 254.3 156.3)">13</text>
<text x="256.9" y="156.3" transform="rotate(-90 256.9 156.3)">14</text>
<text x="259.4" y="156.3" transform="rotate(-90 259.4 156.3)">15</text>
<text x="261.9" y="156.3" transform="rotate(-90 261.9 156.3)">16</text>
<text x="48" y="183.7">1</text>
<text x="48" y="188.8">5</text>
<text x="48" y="191.3">4</text>
<text x="48" y="186.2">3</text>
<text x="48" y="193.8">2</text>
<text x="277.9" y="233.2">1</text>
<text x="289.3" y="233.2">4</text>
<text x="277.9" y="238.3">2</text>
<text x="289.3" y="238.3">3</text>
<text x="59.4" y="244.6">1</text>
<text x="59.4" y="249.7">5</text>
<text x="59.4" y="247.2">3</text>
<text x="59.4" y="252.3">4</text>
<text x="59.4" y="254.8">2</text>
</g>
<g font-size="1.5" fill="#000080">
<text x="138.2" y="24.8">L6</text>
<text x="357.9" y="45.2">H1</text>
<text x="51.8" y="59.1">L3</text>
<text x="51.8" y="90.9">L4</text>
<text x="51.8" y="118.8">L5</text>
</g>
</svg>
